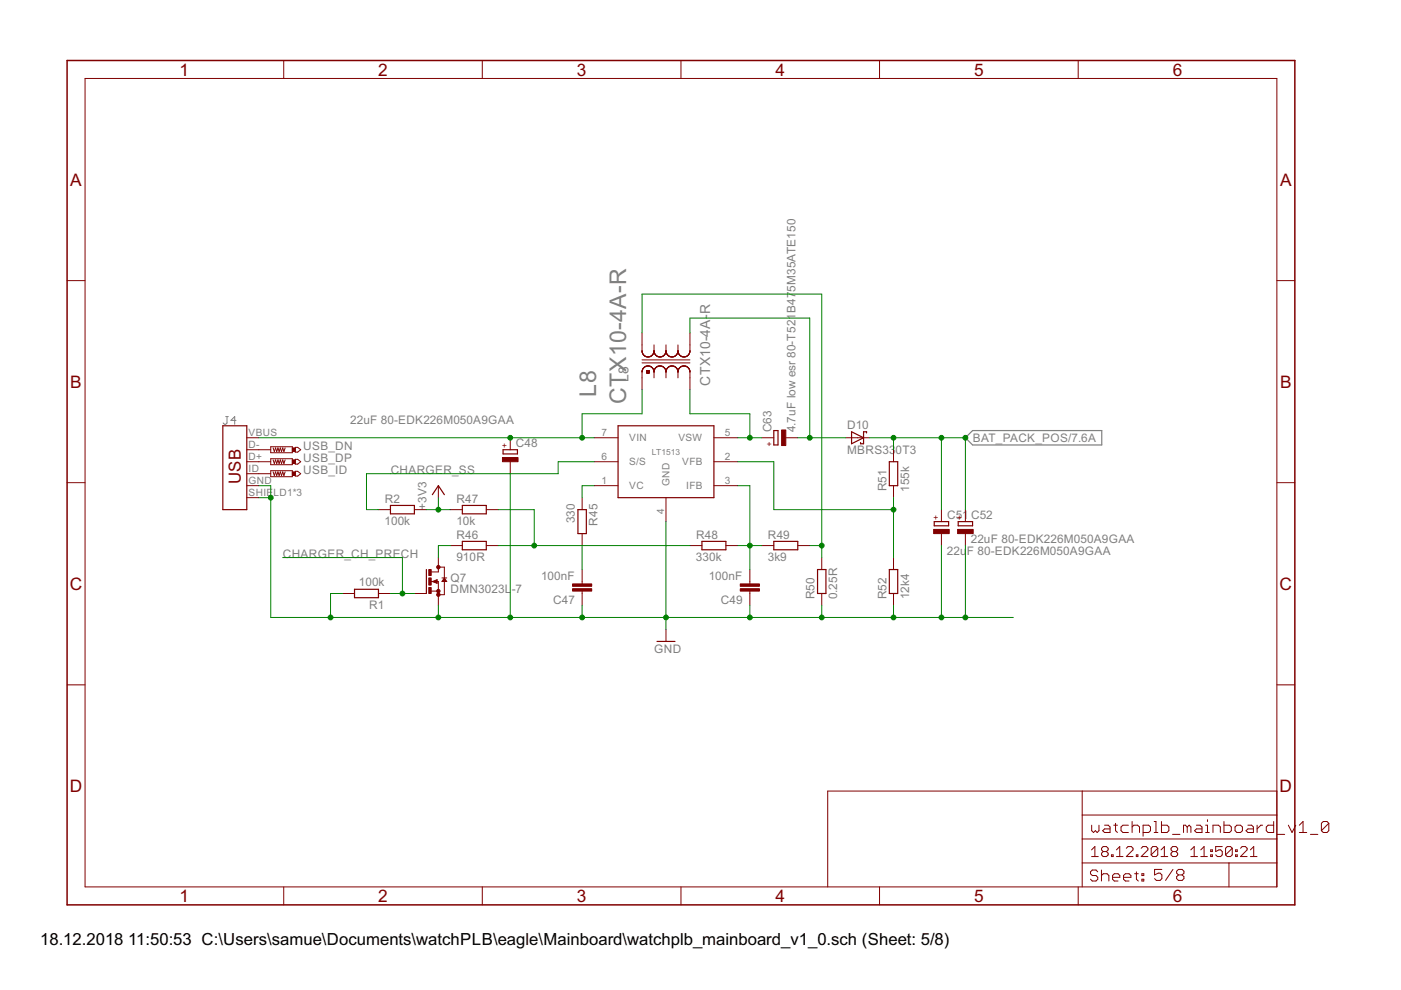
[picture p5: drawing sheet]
<svg xmlns="http://www.w3.org/2000/svg" width="297mm" height="210mm" viewBox="0 0 297 210" stroke-linecap="round" stroke-linejoin="round" font-family="sans-serif">
<path d="M47.9 88.3h.5M48.1 88.3v1.4l-.2 .3h-.3l-.3-.3M50 89.1h-1l.8-.8v1.7" fill="none" stroke="#808080" stroke-width=".21"/>
<path d="M204.7 92.8l1.5-1.5h27.4v3h-27.4z" fill="none" stroke="#808080" stroke-width=".25"/>
<g fill="none" stroke="#800000" stroke-width=".21">
<path d="M18 16.6h252.7v171.4h-252.7zM60.2 12.8v3.8M102.3 12.8v3.8M144.4 12.8v3.8M186.5 12.8v3.8M228.6 12.8v3.8M14.2 59.5h3.8M270.7 59.5h3.8M136.1 70.6v3.8a1.27 1.27 0 0 0 1.3 1.3 1.27 1.27 0 0 0 1.3-1.3M136.1 76.3h10.2M136.1 76.9h10.2M138.7 78.8a1.27 1.27 0 0 0-1.3-1.2 1.27 1.27 0 0 0-1.3 1.2v3.9"/>
<path d="M138.7 78.8a1.27 1.27 0 0 1 1.2-1.2 1.27 1.27 0 0 1 1.3 1.2M138.7 74.4a1.27 1.27 0 0 0 1.2 1.3 1.27 1.27 0 0 0 1.3-1.3M138.7 73.1v1.3M138.7 78.8v1.3M141.2 78.8a1.27 1.27 0 0 1 1.3-1.2 1.27 1.27 0 0 1 1.2 1.2M141.2 74.4a1.27 1.27 0 0 0 1.3 1.3 1.27 1.27 0 0 0 1.2-1.3M141.2 73.1v1.3M141.2 78.8v1.3M143.7 78.8a1.27 1.27 0 0 1 1.3-1.2 1.27 1.27 0 0 1 1.3 1.2v3.9M143.7 73.1v1.3M143.7 78.8v1.3M146.3 70.6v3.8a1.27 1.27 0 0 1-1.3 1.3 1.27 1.27 0 0 1-1.3-1.3"/>
<path d="M52.3 92.8h2.6M52.3 97.9h5.1M52.3 95.4h5.1M57.4 94.7h4.6v1.3h-4.6zM57.4 97.3h4.6v1.2h-4.6zM57.4 99.8h4.6v1.3h-4.6zM57.9 97.5l.3 .8 .2-.8 .3 .8 .2-.8 .3 .8 .2-.8 .3 .8 .2-.8 .3 .8 .3-.8M57.9 95l.3 .7 .2-.7 .3 .7 .2-.7 .3 .7 .2-.7 .3 .7 .2-.7 .3 .7 .3-.7M62.6 94.8h.5l.7 .6-.7 .5h-.5zM62.6 97.4h.5l.7 .5-.7 .5h-.5zM62.6 99.9h.5l.7 .5-.7 .5h-.5zM108.2 92.8v2.6"/>
<path d="M108.2 97.9v2.5M126 92.8h5M126 97.9h5M151.4 92.8h5M151.4 97.9h5M161.5 92.8h2.6M166.6 92.8h2.5M179.3 92.8h5.1M189.4 95.4v2.5M14.2 102.3h3.8M52.3 103h2.6M52.3 100.4h5.1"/>
<path d="M52.3 105.5h2.6M57.9 100.1l.3 .7 .2-.7 .3 .7 .2-.7 .3 .7 .2-.7 .3 .7 .2-.7 .3 .7 .3-.7M80.2 108.1h2.6M87.9 108.1h2.5M92.9 103v2.5M92.9 118.2v3.1h-1.5M95.5 115.7h2.5M95.5 108.1h2.5M103.1 115.7h2.5M103.1 108.1h2.5M123.4 105.5v2.6M123.4 113.1v2.6"/>
<path d="M126 103h5M141.2 105.5v5.1M146.3 115.7h2.5M151.4 103h5M153.9 115.7h2.5M161.5 115.7h2.6M169.1 115.7h2.6M174.2 118.2v2.6M189.4 103v2.5M189.4 118.2v2.6M199.6 108.1v2.5M199.6 113.1v2.6"/>
<path d="M204.7 108.1v2.5M204.7 113.1v2.6M270.7 102.3h3.8M72.6 125.8h2.6M80.2 125.8h2.6M87.9 125.8h2.5M91.4 123.3h1.5v5.1M91.4 125.3h1.5M91.7 123.3l1-.4v.8zM92.9 120.2h1.3v5.9h-1.3M93.7 122.5h1M94.2 122.5l.5 .8h-1z"/>
<path d="M123.4 120.8v3M123.4 125.3v3.1M141.2 133.5v2.5M159 120.8v3M159 125.3v3.1M174.2 125.8v2.6M189.4 125.8v2.6M14.2 145.2h3.8M270.7 145.2h3.8M229.4 167.7v20.3M229.4 177.9h41.3M229.4 172.8h41.3"/>
<path d="M231.5 175v1.1l.3 .4 .4-.4 .4 .4 .4-.4v-1.1M234.2 175h.8l.4 .3v1.2h-1.2l-.4-.4 .4-.4h1.2M236.1 175h.8M236.5 174.6v1.5l.4 .4M238.8 179.9l.4-.4h.7l.3 .4v.3l-1.4 1.4h1.4M239.2 175h-1.1l-.4 .3v.8l.4 .4h1.1M240 175.3l.4-.3h.8l.4 .3v1.2M240 174.2v2.3M242 179.9l.3-.4h.7l.4 .4v.3l-1.4 1.4h1.4M242.4 176.5h1.1l.4-.4v-.8l-.4-.3h-1.1v2.3M244.7 176.5h.8M244.7 174.2h.4v2.3"/>
<path d="M245.5 179.9v1.4l-.4 .3h-.7l-.3-.3M245.5 179.9l-.4-.4h-.7l-.3 .4v1.4M245.5 179.9l-1.4 1.4M246.3 174.2v2.3h1.1l.4-.4v-.8l-.4-.3h-1.1M248.6 176.9h1.6M251.7 175.3l-.4-.3h-.4v1.5M251.7 175.3v1.2M251.7 175.3l.4-.3 .4 .3v1.2M253.7 175h.7l.4 .3v1.2h-1.1l-.4-.4 .4-.4h1.1M255.6 175h.4v1.5M255.6 176.5h.8M256 173.8v.4"/>
<path d="M257.2 176.5v-1.5h1.1l.4 .3v1.2M259.1 179.5h-1.4v1.1l.7-.4h.4l.3 .4v.7l-.3 .3h-.7l-.4-.3M259.5 174.2v2.3h1.2l.4-.4v-.8l-.4-.3h-1.2M261.3 179.9v1.4l-.4 .3h-.7l-.4-.3M261.3 179.9l-.4-.4h-.7l-.4 .4v1.4M261.3 179.9l-1.5 1.4M262.2 175h.8l.4 .3v.8l-.4 .4h-.8l-.3-.4v-.8zM263 179.9l.4-.4h.7l.3 .4v.3l-1.4 1.4h1.4M264.6 175h.8l.3 .3v1.2h-1.1l-.4-.4 .4-.4h1.1M266.5 175v1.5M267.7 175h-.4l-.8 .7M270 174.2v2.3h-1.1l-.4-.4v-.8l.4-.3h1.1"/>
<path d="M270.7 167.7h-95.2v20.3M270.8 176.9h1.6M273.2 175l.7 1.5 .8-1.5M275.5 176.5h1.6M275.5 175l.8-.8v2.3M277.8 176.9h1.6M281.7 174.6v1.5l-.4 .4h-.7l-.4-.4M281.7 174.6l-.4-.4h-.7l-.4 .4v1.5M281.7 174.6l-1.5 1.5M60.2 188v3.9M102.3 188v3.9M144.4 188v3.9"/>
<path d="M186.5 188v3.9M228.6 188v3.9M229.4 183h41.3M231.4 180.2l.7-.7v2.1M231.4 181.6h1.5M232.7 184.8l-.3-.3h-.8l-.4 .3v.5l.4 .3h.8l.3 .4v.4l-.3 .4h-.8l-.4-.4M233.5 184.5v2.3M233.5 185.6l.4-.3h.8l.4 .3v1.2M233.9 180.6l-.3 .3v.4l.3 .3h.7l.3-.3v-.4l-.3-.3M233.9 180.6l-.3-.4v-.3l.3-.4h.7l.3 .4v.3l-.3 .4M233.9 180.6h.7M235.6 181.3h.4v.3h-.4z"/>
<path d="M235.9 186h1.5v-.4l-.4-.3h-.7l-.4 .3v.8l.4 .4h.7M236.7 181.6h1.4M236.7 180.2l.7-.7v2.1M238.2 186h1.6v-.4l-.4-.3h-.8l-.4 .3v.8l.4 .4h.8M240.6 185.3h.7M240.9 181.3h.4v.3h-.4zM240.9 184.8v1.6l.4 .4M242.1 185.3h.4v.3h-.4zM242.1 186.4h.4v.4h-.4zM246.2 181.6h1.4M246.2 180.2l.7-.7v2.1M246.3 184.3h-1.5v1.2l.8-.4h.4l.3 .4v.8l-.3 .4h-.8l-.4-.4"/>
<path d="M248.6 180.6l-.3 .3v.4l.3 .3h.7l.4-.3v-.4l-.4-.3M248.6 180.6l-.3-.4v-.3l.3-.4h.7l.4 .4v.3l-.4 .4M248.6 180.6h.7M248.7 184.3l-1.6 2.4M249.9 185.5l-.4-.4v-.4l.4-.4h.7l.4 .4v.4l-.4 .4M249.9 185.5l-.4 .4v.4l.4 .4h.7l.4-.4v-.4l-.4-.4M249.9 185.5h.7M252.5 181.6h1.4M252.5 180.2l.7-.7v2.1M254.6 181.6h1.4M254.6 180.2l.7-.7v2.1M256.7 181.3h.3v.3h-.3z"/>
<path d="M256.7 180.2h.3v.4h-.3zM260.6 183v5M262 181.3h.3v.3h-.3zM262 180.2h.3v.4h-.3zM265.1 181.6h1.4M265.1 180.2l.7-.7v2.1"/>
<circle cx="137.4" cy="78.9" r=".26"/>
</g>
<path d="M14.2 12.8h260.3v179.1h-260.3z" fill="none" stroke="#800000" stroke-width=".32"/>
<g fill="none" stroke="#800000" stroke-width=".25">
<path d="M47.2 90.3h5.1v17.8h-5.1zM106.7 95.4h3v.8h-3zM131 90.3h20.4v15.2h-20.4zM164.1 91.3h.9v3h-.9zM180.6 91.5l2.5 1.3-2.5 1.3zM183.7 91.8v-.3h-.6v2.6h-.6v-.3M188.6 97.9h1.7v5.1h-1.7zM82.8 107.2h5.1v1.7h-5.1zM91.7 104.9l1.2-1.9 1.3 1.9M98 114.8h5.1v1.8h-5.1zM98 107.2h5.1v1.7h-5.1zM122.5 108.1h1.8v5h-1.8z"/>
<path d="M148.8 114.8h5.1v1.8h-5.1zM164.1 114.8h5v1.8h-5zM198.1 110.6h3v.9h-3zM203.2 110.6h3v.9h-3zM75.2 124.9h5v1.8h-5zM90.4 120.8v5M91.9 123.3l.7 .2v-.5l-.5 .3M94.2 122.8l.3 .4h-.5zM139.3 136h3.8M173.3 120.8h1.8v5h-1.8zM188.6 120.8h1.7v5h-1.7z"/>
</g>
<path d="M137.4 78.8v.2" fill="none" stroke="#800000" stroke-width=".51"/>
<g fill="#800000" stroke="#800000" stroke-width=".21">
<path d="M106.5 97h3.3v.9h-3.3z"/>
<path d="M90.9 120.8h.5v1.2h-.5z"/>
<path d="M90.9 124.6h.5v1.2h-.5z"/>
<path d="M90.9 122.5h.5v1.6h-.5z"/>
<path d="M121.4 123.8h4.1v.5h-4.1z"/>
<path d="M121.4 124.8h4.1v.5h-4.1z"/>
<path d="M157 123.8h4v.5h-4z"/>
<path d="M157 124.8h4v.5h-4z"/>
<path d="M198 112.2h3.3v.9h-3.3z"/>
<path d="M203 112.2h3.3v.9h-3.3z"/>
<path d="M62 100.1h.6v.7h-.6z"/>
<path d="M62 97.5h.6v.8h-.6z"/>
<path d="M62 95h.6v.7h-.6z"/>
<path d="M165.7 91.2h.9v3.3h-.9z"/>
</g>
<g fill="#800000" stroke="#800000" stroke-width=".21">
<circle cx="92.9" cy="126.1" r=".36"/>
<circle cx="92.9" cy="125.3" r=".36"/>
<circle cx="92.9" cy="120.2" r=".36"/>
</g>
<g fill="none" stroke="#008000" stroke-width=".21">
<path d="M136.1 70.6v-8.2h38.1v55.8M146.3 70.6v-3.2h25.4v25.4M54.9 92.8h71.1M126 97.9h-7.7v2.5h-40.6v7.7h2.5M136.1 82.7v5h-12.7v5.1M146.3 82.7v5h12.7v5.1M156.4 97.9h7.7v10.2h25.3M156.4 92.8h5.1M169.1 92.8h10.2M184.4 92.8h20.3v15.3M189.4 92.8v2.6M199.6 92.8v15.3"/>
<path d="M54.9 103h2.5v27.9h157.4M54.9 105.5h2.5M59.9 118.2h25.4v7.6M90.4 108.1h5.1M92.9 105.5v2.6M95.5 115.7h-2.6v2.5M105.6 108.1h7.7v7.6M105.6 115.7h40.7M108.2 100.4v30.5M123.4 115.7v5.1M126 103h-2.6v2.5M141.2 110.6v22.9"/>
<path d="M156.4 103h2.6v17.8M156.4 115.7h5.1M171.7 115.7h2.5M189.4 105.5v12.7M199.6 115.7v15.2M204.7 115.7v15.2M72.6 125.8h-2.5v5.1M82.8 125.8h5.1M92.9 128.4v2.5M123.4 128.4v2.5M159 128.4v2.5M174.2 128.4v2.5"/>
<path d="M189.4 128.4v2.5"/>
</g>
<g fill="#008000" stroke="#008000" stroke-width=".21">
<circle cx="92.9" cy="108.1" r=".51"/>
<circle cx="141.2" cy="130.9" r=".51"/>
<circle cx="123.4" cy="130.9" r=".51"/>
<circle cx="108.2" cy="130.9" r=".51"/>
<circle cx="159" cy="130.9" r=".51"/>
<circle cx="174.2" cy="130.9" r=".51"/>
<circle cx="189.4" cy="130.9" r=".51"/>
<circle cx="199.6" cy="130.9" r=".51"/>
<circle cx="204.7" cy="130.9" r=".51"/>
<circle cx="92.9" cy="130.9" r=".51"/>
<circle cx="57.4" cy="105.5" r=".51"/>
<circle cx="70.1" cy="130.9" r=".51"/>
<circle cx="199.6" cy="92.8" r=".51"/>
<circle cx="189.4" cy="92.8" r=".51"/>
<circle cx="204.7" cy="92.8" r=".51"/>
<circle cx="159" cy="92.8" r=".51"/>
<circle cx="123.4" cy="92.8" r=".51"/>
<circle cx="108.2" cy="92.8" r=".51"/>
<circle cx="113.3" cy="115.7" r=".51"/>
<circle cx="159" cy="115.7" r=".51"/>
<circle cx="174.2" cy="115.7" r=".51"/>
<circle cx="189.4" cy="108.1" r=".51"/>
<circle cx="85.3" cy="125.8" r=".51"/>
<circle cx="171.7" cy="92.8" r=".51"/>
</g>
<g font-size="5.5" fill="#808080">
<text x="126.4" y="84.1" transform="rotate(-90 126.4 84.1)">L8</text>
<text x="132.8" y="85.7" transform="rotate(-90 132.8 85.7)">CTX10-4A-R</text>
</g>
<g font-size="4.1" fill="#800000">
<text x="38.1" y="16">1</text>
<text x="80.2" y="16">2</text>
<text x="122.3" y="16">3</text>
<text x="164.4" y="16">4</text>
<text x="206.5" y="16">5</text>
<text x="248.6" y="16">6</text>
<text x="14.9" y="39.4">A</text>
<text x="271.4" y="39.4">A</text>
<text x="14.9" y="82.2">B</text>
<text x="271.4" y="82.2">B</text>
<text x="14.8" y="125.1">C</text>
<text x="271.3" y="125.1">C</text>
<text x="14.8" y="167.9">D</text>
<text x="271.3" y="167.9">D</text>
<text x="38.1" y="191.2">1</text>
<text x="80.2" y="191.2">2</text>
<text x="122.3" y="191.2">3</text>
<text x="164.4" y="191.2">4</text>
<text x="206.5" y="191.2">5</text>
<text x="248.6" y="191.2">6</text>
</g>
<text font-size="4" fill="#800000" x="51" y="102.7" transform="rotate(-90 51 102.7)">USB</text>
<g font-size="4">
<text x="8.5" y="200.4">18.12.2018</text>
<text x="27.2" y="200.4">11:50:53 C:\Users\samue\Documents\watchPLB\eagle\Mainboard\watchplb_mainboard_v1_0.sch (Sheet: 5/8)</text>
</g>
<g font-size="3.3" fill="#808080">
<text x="150.6" y="66.7" transform="rotate(-90 150.6 66.7)">R</text>
<text x="133.3" y="81.1" transform="rotate(-90 133.3 81.1)">L8</text>
<text x="150.6" y="81.8" transform="rotate(-90 150.6 81.8)">CTX10-4A-</text>
</g>
<g font-size="2.8" fill="#808080">
<text x="168.7" y="61.9" transform="rotate(-90 168.7 61.9)">5M35ATE150</text>
<text x="64.3" y="95.4">USB_DN</text>
<text x="74.3" y="90">22uF 80-EDK226M050A9GAA</text>
<text x="109.4" y="94.9">C48</text>
<text x="163.6" y="91.6" transform="rotate(-90 163.6 91.6)">C63</text>
<text x="168.7" y="91.7" transform="rotate(-90 168.7 91.7)">4.7uF low esr 80-T521B47</text>
<text x="179.6" y="90.9">D10</text>
<text x="206.3" y="93.7">BAT_PACK_POS/7.6A</text>
<text x="64.3" y="100.4">USB_ID</text>
<text x="64.3" y="97.9">USB_DP</text>
<text x="82.8" y="100.4">CHARGER_SS</text>
<text x="179.6" y="96.2">MBRS33</text>
<text x="189.9" y="96.2">0T3</text>
<text x="81.6" y="106.6">R2</text>
<text x="96.8" y="106.6">R47</text>
<text x="188" y="104.2" transform="rotate(-90 188 104.2)">R51</text>
<text x="192.8" y="104.2" transform="rotate(-90 192.8 104.2)">155k</text>
<text x="81.5" y="111.4">100k</text>
<text x="90.4" y="108.1" transform="rotate(-90 90.4 108.1)">+3V3</text>
<text x="96.8" y="111.4">10k</text>
<text x="121.9" y="111" transform="rotate(-90 121.9 111)">330</text>
<text x="126.7" y="111.4" transform="rotate(-90 126.7 111.4)">R45</text>
<text x="200.8" y="110.1">C51</text>
<text x="205.9" y="110.1">C52</text>
<text x="60" y="118.2">CHARGER_CH_PRECH</text>
<text x="96.8" y="119">910R</text>
<text x="96.8" y="114.2">R46</text>
<text x="147.5" y="119">330k</text>
<text x="147.6" y="114.2">R48</text>
<text x="162.8" y="119">3k9</text>
<text x="162.8" y="114.2">R49</text>
<text x="200.8" y="117.7">22u</text>
<text x="205" y="117.7">F 80-EDK226M050A9GAA</text>
<text x="205.8" y="115.2">22uF 80-EDK226M050A9GAA</text>
<text x="76.1" y="124.3">100k</text>
<text x="95.5" y="125.8">DMN3023L</text>
<text x="95.5" y="123.3">Q7</text>
<text x="108.5" y="125.8">-7</text>
<text x="114.7" y="122.9">100nF</text>
<text x="150.3" y="122.9">100nF</text>
<text x="78.3" y="129.1">R1</text>
<text x="117.3" y="128">C47</text>
<text x="152.8" y="128">C49</text>
<text x="172.7" y="127.1" transform="rotate(-90 172.7 127.1)">R50</text>
<text x="177.5" y="127.1" transform="rotate(-90 177.5 127.1)">0.25R</text>
<text x="188" y="127.1" transform="rotate(-90 188 127.1)">R52</text>
<text x="192.8" y="127.1" transform="rotate(-90 192.8 127.1)">12k4</text>
<text x="138.7" y="138.5">GND</text>
</g>
<g font-size="2.4" fill="#808080">
<text x="52.7" y="95">D-</text>
<text x="52.7" y="92.5">VBUS</text>
<text x="127.5" y="92.5">7</text>
<text x="133.4" y="93.6">VIN</text>
<text x="143.8" y="93.6">VSW</text>
<text x="153.7" y="92.5">5</text>
<text x="52.7" y="97.5">D+</text>
<text x="52.7" y="100.1">ID</text>
<text x="127.5" y="97.5">6</text>
<text x="133.4" y="98.7">S/S</text>
<text x="144.7" y="98.7">VFB</text>
<text x="153.7" y="97.5">2</text>
<text x="52.7" y="102.6">GND</text>
<text x="52.7" y="105.2">SHIE</text>
<text x="58" y="105.2">LD1*3</text>
<text x="127.5" y="102.6">1</text>
<text x="133.4" y="103.7">VC</text>
<text x="142" y="103.1" transform="rotate(-90 142 103.1)">GND</text>
<text x="145.5" y="103.7">IFB</text>
<text x="153.7" y="102.6">3</text>
<text x="140.8" y="109" transform="rotate(-90 140.8 109)">4</text>
</g>
<g font-size="2" fill="#800000">
<text x="107.6" y="95" transform="rotate(-90 107.6 95)">+</text>
<text x="162.6" y="94.7">+</text>
<text x="199" y="110.2" transform="rotate(-90 199 110.2)">+</text>
<text x="204.1" y="110.2" transform="rotate(-90 204.1 110.2)">+</text>
</g>
<text font-size="2" fill="#808080" x="138.2" y="96.4">LT1513</text>
</svg>
